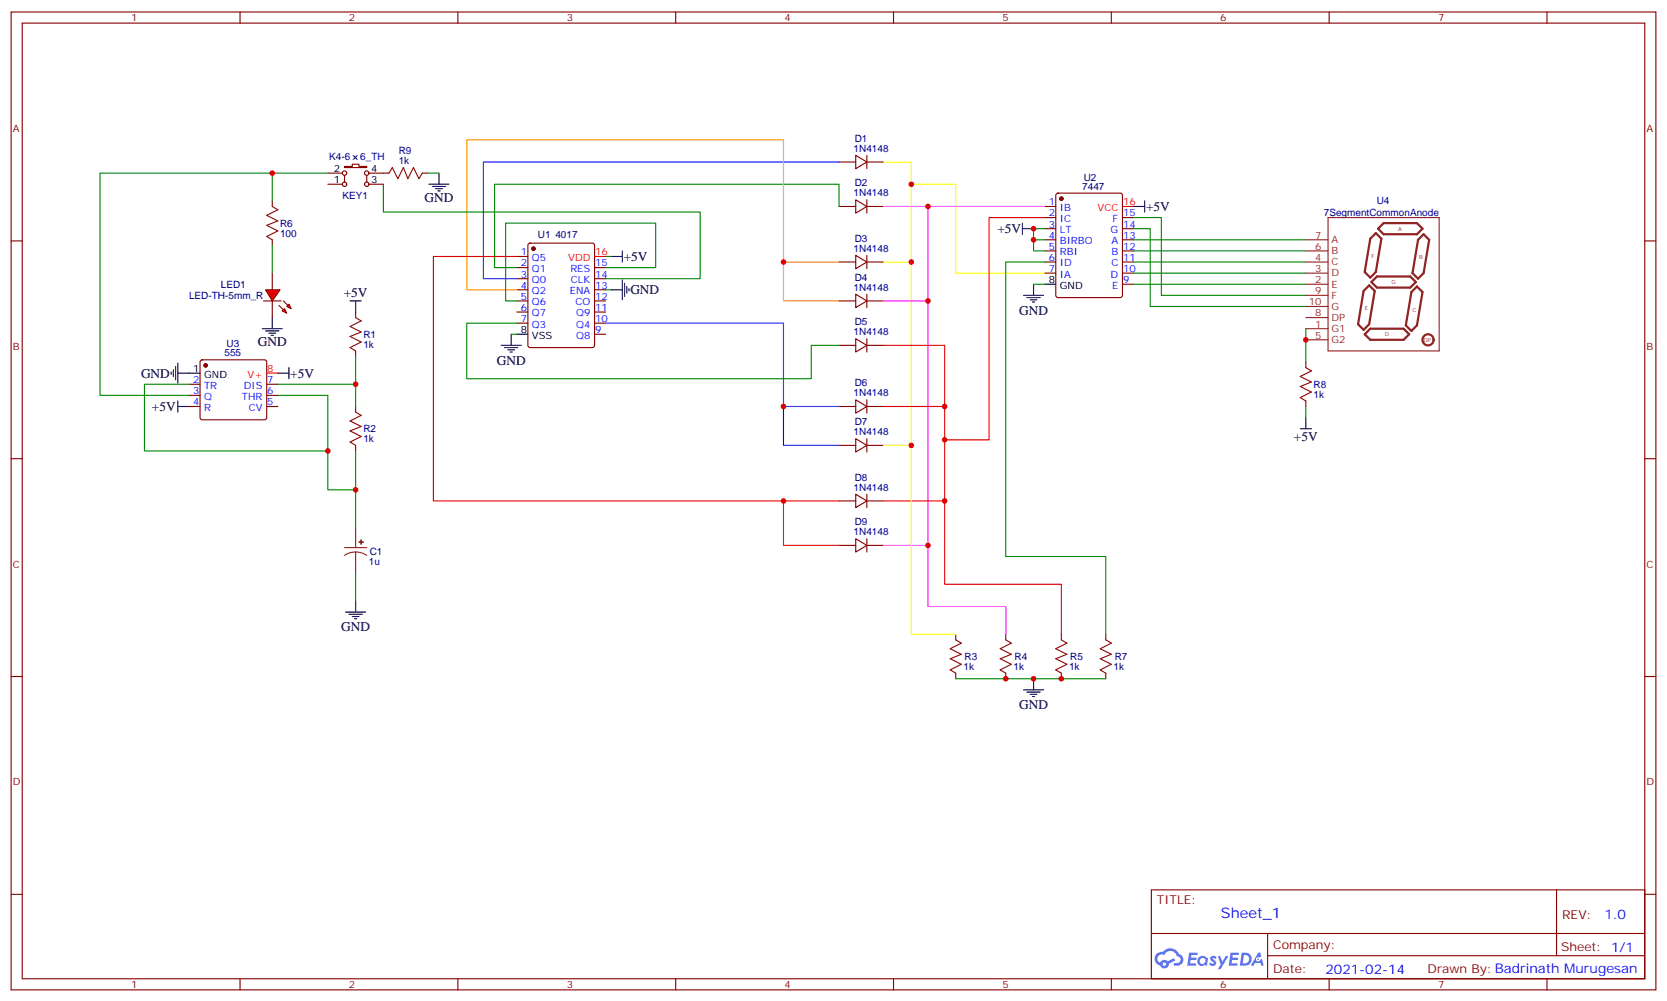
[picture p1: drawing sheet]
<svg xmlns="http://www.w3.org/2000/svg" width="529mm" height="318mm" viewBox="0 0 529 318" stroke-linecap="round" stroke-linejoin="round" font-family="sans-serif">
<g fill="none" stroke="#870000" stroke-width=".35">
<path d="M3.5 3.8h522.1v310.5h-522.1zM7.1 7.3h515v303.4h-515zM76.2 3.8v3.5M145.3 3.8v3.5M214.5 3.8v3.5M283.6 3.8v3.5M352.8 3.8v3.5M421.9 3.8v3.5M491.1 3.8v3.5M3.5 76.5h3.6M522.1 76.5h3.5M3.5 145.6h3.6"/>
<path d="M522.1 145.6h3.5M3.5 214.8h3.6M522.1 214.8h3.5M3.5 283.9h3.6M365.5 282.5h156.6v28.2h-156.6zM365.5 296.4h156.5M402.4 296.4v14.1M494.1 282.5v20.9M522.1 283.9h3.5M76.2 310.7v3.6M145.3 310.7v3.6M214.5 310.7v3.6"/>
<path d="M283.6 310.7v3.6M352.8 310.7v3.6M402.4 303.4h119.6M421.9 310.7v3.6M491.1 310.7v3.6"/>
</g>
<g fill="#5487ff">
<path d="M384.5 303.7a1.22 1.22 0 0 1 1.7 .2l-.4 .6a.47 .47 0 0 0-.3-.4 .47 .47 0 0 0-.6 .2l.2 .2a1.14 1.14 0 0 1 .8 1.8 1.14 1.14 0 0 1-1.9 0l-.2-.2 .4-.6 .8 .5a.29 .29 0 0 0 .3-.3 .29 .29 0 0 0-.3-.3 1.04 1.04 0 0 1-.5-1.7z"/>
<path d="M377.5 302.4h2.3l.4 .2-.2 .5-1.8 .1-.1 .8h1.5l.3 .4-.4 .4h-1.5l-.2 1.1h1.7l.2 .3-.2 .3-2.6 .1z"/>
<path d="M390.6 302.4l2.7 .2-.1 .5-1.9 .1-.1 .8h1.5l.4 .4-.4 .4h-1.6l-.2 1.1h1.8l.2 .3-.2 .3-2.7 .1z"/>
<path d="M399.4 302.4h.7l.3 1.3-.6 .3a.69 .69 0 0 0-1 .3 .69 .69 0 0 0 .4 .9 .69 .69 0 0 0 .9-.6l.5-.2 .5 2.2h-.7l-.3-.9h-1.7l-.5 .9h-.9z"/>
<path d="M386.6 303.5h.8l.6 1.8 1.1-1.8h.8l-2.5 4.2h-.8l.9-1.5z"/>
<path d="M394.2 302.4l-.6 4.2h1.3a2.11 2.11 0 0 0 2.5-2.1 2.11 2.11 0 0 0-2.6-2.1zM394.9 303.2a1.43 1.43 0 0 1 1.6 1.6 1.43 1.43 0 0 1-2 1.1z"/>
<path d="M380.5 304.1a1.54 1.54 0 0 0-.1 2.1 1.54 1.54 0 0 0 2.1 .1l.7 .3 .2-2.3-.5-.3a1.49 1.49 0 0 0-2.4 .1zM380.7 305.1a.95 .95 0 0 1 1.9 0 .95 .95 0 0 1-1.9 0z"/>
<path d="M367.2 302.8a2.18 2.18 0 0 0 1 3.7 1.44 1.44 0 0 0 1.7 .9 1.44 1.44 0 0 0 1.1-1.4l2.1-1-.5-.8-1.9 1a1.47 1.47 0 0 0-2.4 .4 1.39 1.39 0 0 1-.7-1.9 1.39 1.39 0 0 1 2-.5 2.12 2.12 0 0 1 2.2-1.3 2.12 2.12 0 0 1 1.8 1.7 1.14 1.14 0 0 1 1.1 1.4 1.14 1.14 0 0 1-1.6 .7 .43 .43 0 0 0-.5 .4 .43 .43 0 0 0 .4 .5 1.98 1.98 0 0 0 2.5-1.2 1.98 1.98 0 0 0-1.3-2.6 3.1 3.1 0 0 0-5.2-.6l-.9 .1zM369.1 306.1a.55 .55 0 0 1 1.1 0 .55 .55 0 0 1-1.1 0z"/>
<circle cx="399.4" cy="304.5" r=".26"/>
</g>
<g fill="#870000" stroke="#870000" stroke-width=".35">
<circle cx="336.9" cy="63.1" r=".53"/>
<circle cx="169.3" cy="79" r=".53"/>
<circle cx="65.3" cy="116" r=".53"/>
</g>
<g fill="none" stroke="#870000" stroke-width=".35">
<path d="M266.3 51.4h5.3M271.6 49.3l3.6 2.1-3.6 2.2zM275.2 49.3v4.3M275.2 51.4h5.3M86.4 63.8v1.7M86.4 76.1v1.8M167.8 77.4l.5-.2h19.7l.7 .4v32l-.4 .7h-20l-.7-.4v-32zM266.3 65.5h5.3M271.6 63.4l3.6 2.1-3.6 2.2zM275.2 65.5h5.3M275.2 63.4v4.3M331.6 65.5h3.5"/>
<path d="M331.6 69.1h3.5M331.6 72.6h3.5M331.6 76.1h3.5M331.6 79.7h3.5M335.4 61.5l.4-.2h19.8l.7 .4v32.1l-.5 .6-20 .1-.6-.5-.1-32zM356.3 69.1h3.5M356.3 72.6h3.5M356.3 76.1h3.5M356.3 79.7h3.5M112.9 99.1v1.7M164 95.5h3.6M164 81.4h3.6"/>
<path d="M164 84.9h3.6M164 88.5h3.6M164 92h3.6M164 99.1h3.6M188.7 95.5h3.6M188.7 84.9h3.6M188.7 88.5h3.6M188.7 92h3.6M188.7 99.1h3.6M266.3 83.2h5.3M266.3 95.5h5.3M271.6 93.4l3.6 2.1-3.6 2.1z"/>
<path d="M271.6 81.1l3.6 2.1-3.6 2.1zM275.2 83.2h5.3M275.2 81.1v4.2M275.2 93.4v4.2M275.2 95.5h5.3M331.6 83.2h3.5M331.6 86.7h3.5M356.3 83.2h3.5M356.3 86.7h3.5M356.3 90.2h3.5M63.7 114.4l.5-.2h19.8l.5 .2 .2 .5v17.7l-.3 .5-.4 .2h-19.8l-.5-.3-.2-.4v-17.7zM112.9 111.4v1.8"/>
<path d="M164 102.6h3.6M188.7 102.6h3.6M188.7 106.1h3.6M266.3 109.6h5.3M271.6 107.5l3.6 2.1-3.6 2.2zM275.2 107.5v4.3M275.2 109.6h5.3M60 129h3.5M60 122h3.5M60 125.5h3.5M84.7 129h3.5M84.7 122h3.5"/>
<path d="M84.7 125.5h3.5M112.9 129v1.8M266.3 129h5.3M271.6 139.3l3.6 2.1-3.6 2.1zM271.6 126.9l3.6 2.1-3.6 2.2zM275.2 126.9v4.3M275.2 139.3v4.2M275.2 129h5.3M112.9 141.4v1.8M266.3 159h5.3M266.3 141.4h5.3M271.6 156.9l3.6 2.1-3.6 2.1z"/>
<path d="M275.2 156.9v4.2M275.2 159h5.3M275.2 141.4h5.3M266.3 173.1h5.3M271.6 171l3.6 2.1-3.6 2.2zM275.2 173.1h5.3M275.2 171v4.3"/>
</g>
<g fill="none" stroke="#000" stroke-width=".35">
<path d="M197.6 79.7v3.5M111.1 95.5h3.6M112.9 95.5v3.6M194 92h3.6M194 81.4h3.6M197.6 88.8v6.4M198.3 89.9v4.2M199 90.9v2.2M199.7 91.7v.7M331.6 90.2h3.5M54.3 118.1v.7M55 117.4v2.1"/>
<path d="M55.7 116.3v4.3M56.4 118.5h7.1M56.4 115.3v6.3M88.2 118.5h3.5M91.7 116.7v3.5M159.1 109.6h6.4M160.2 110.3h4.2M161.2 111.1h2.1M161.9 111.8h.7M162.3 106.1v3.5M164 106.1h3.6M56.4 127.3v3.5"/>
<path d="M56.4 129h3.6M109.7 194.3h6.4M110.8 195h4.2M111.8 195.7h2.1M112.5 196.4h.7M112.9 190.8v3.5"/>
</g>
<path d="M356.3 65.5h3.5M188.7 81.4h3.6M84.7 118.5h3.5" fill="none" stroke="#f00" stroke-width=".35"/>
<path d="M192.3 81.4h1.7M192.3 92h1.7M112.9 113.2v15.8M162.3 106.1h1.7M60 122h-14.1v21.2h58.2v-17.7h-15.9M88.2 122h24.7M104.1 143.2v12.3h8.8M112.9 143.2v24.7M112.9 182v8.8" fill="none" stroke="#008700" stroke-width=".35"/>
<path d="M109.4 173.8h7M112.9 175.3l-1.9 .2-1.6 .8M112.9 175.3l1.8 .2 1.7 .8M112.9 167.9v5.9M112.9 175.3v6.7" fill="none" stroke="#8c2424" stroke-width=".35"/>
<g fill="#8c2424" stroke="#8c2424" stroke-width=".35">
<path d="M113.9 172.1h1.5z"/>
<path d="M114.6 171.4l.1 1.4z"/>
</g>
<path d="M86.4 65.5l1.8 1.1-3.5 1.8 3.5 1.7-3.5 1.4 3.5 1.8-3.5 1.8 1.7 1M112.9 100.8l1.8 1.1-3.6 1.7 3.6 1.8-3.6 1.4 3.6 1.8-3.6 1.7 1.8 1.1M112.9 130.8l1.8 1.1-3.6 1.7 3.6 1.8-3.6 1.4 3.6 1.8-3.6 1.7 1.8 1.1" fill="none" stroke="#a10000" stroke-width=".35"/>
<g fill="#f00" stroke="#870000" stroke-width=".35">
<path d="M84.3 92h4.6l-2.5 3.5z"/>
<path d="M83.6 95.5h5.7z"/>
</g>
<g fill="#870000" stroke="#870000" stroke-width=".35">
<path d="M90 95.5l1.4 1.4z"/>
<path d="M88.5 96.9l1.5 1.5z"/>
</g>
<g fill="#f00" stroke="#870000" stroke-width=".35">
<path d="M91 97.3l.7-.7 .7 1.4z"/>
<path d="M89.6 98.7l.7-.7 .7 1.4z"/>
</g>
<g fill="none" stroke="#870000" stroke-width=".35">
<path d="M104.1 58.5h4.6M104.1 55h4.6M109.4 52.8h2.4v-.7h2.1v.7h2.5v.4h-7zM109.4 55.7v2.1M116.4 55.7v2.1M117.1 58.5h4.6M117.1 55h6.4M134.1 55h1.7M86.4 86.7v5.3M86.4 95.5v5.3M414.5 114.9v1.8M414.5 127.3v1.7"/>
<path d="M303.4 201.4v1.7M303.4 213.7v1.8M319.3 201.4v1.7M319.3 213.7v1.8M336.9 201.4v1.7M336.9 213.7v1.8M351 201.4v1.7M351 213.7v1.8"/>
<circle cx="109.4" cy="58.5" r=".71"/>
<circle cx="109.4" cy="55" r=".71"/>
<circle cx="116.4" cy="55" r=".71"/>
<circle cx="116.4" cy="58.5" r=".71"/>
</g>
<g fill="none" stroke="#000" stroke-width=".35">
<path d="M136.2 58.5h6.3M137.2 59.2h4.3M138.3 59.9h2.1M139.3 55v3.5M139 60.6h.7M324.6 72.6h3.5M324.6 70.8v3.6M359.8 65.5h3.6M363.4 63.8v3.5M324.9 93.8h6.4M326 94.5h4.2M327 95.2h2.1"/>
<path d="M327.7 95.9h.7M328.1 90.2v3.6M83.3 104.4h6.3M84.3 105.1h4.2M85.4 105.8h2.1M86.1 106.5h.7M86.4 100.8v3.6M412.7 136.1h3.6M414.5 132.6v3.5M324.9 219h6.4M326 219.7h4.2M328.1 215.5v3.5"/>
<path d="M327 220.4h2.1M327.7 221.1h.7"/>
</g>
<g fill="none" stroke="#008700" stroke-width=".35">
<path d="M86.4 55v8.8M104.1 55h-72.4v70.5h28.3M121.7 58.5v8.8h100.5v21.2h-29.9M135.8 55h3.5M86.4 77.9v8.8M266.3 65.5v-7h-109.3v26.4h7M328.1 76.1v3.6h3.5M331.6 72.6h-3.5v3.5h3.5M359.8 69.1h8.9v24.7h45.8M359.8 72.6h5.3v24.7h49.4M359.8 76.1h54.7M359.8 79.7h54.7"/>
<path d="M192.3 84.9h15.8v-14.1h-47.6v24.7h3.5M328.1 90.2h3.5M331.6 83.2h-12.3v93.5h31.7v24.7M359.8 83.2h54.7M359.8 90.2h54.7M359.8 86.7h54.7M164 102.6h-15.8v17.6h109.3v-10.6h8.8M414.5 104.4v10.5M414.5 129v3.6M303.4 215.5h47.6"/>
</g>
<path d="M266.3 51.4h-112.8v37.1h10.5" fill="none" stroke="#00f" stroke-width=".35"/>
<path d="M248.7 83.2v12.3h17.6M266.3 83.2h-17.6v-38.8h-100.5v47.6h15.8" fill="none" stroke="#f90" stroke-width=".35"/>
<path d="M192.3 102.6h56.4v26.4h17.6" fill="none" stroke="#30f" stroke-width=".35"/>
<path d="M248.7 129v12.4h17.6" fill="none" stroke="#00c" stroke-width=".35"/>
<path d="M331.6 69.1h-17.6v70.5h-14.1M164 81.4h-26.4v77.6h128.7M280.5 109.6h19.4v19.4h-19.4M299.9 129v30h-19.4M299.9 159v26.5h37v15.9" fill="none" stroke="#f00" stroke-width=".35"/>
<path d="M248.7 159v14.1h17.6" fill="none" stroke="#f30" stroke-width=".35"/>
<path d="M123.5 55l1-1.8 1.8 3.5 1.8-3.5 1.4 3.5 1.7-3.5 1.8 3.5 1.1-1.7M414.5 116.7l1.8 1.1-3.6 1.7 3.6 1.8-3.6 1.4 3.6 1.8-3.6 1.7 1.8 1.1M303.4 203.1l1.8 1.1-3.6 1.8 3.6 1.7-3.6 1.4 3.6 1.8-3.6 1.8 1.8 1M319.3 203.1l1.7 1.1-3.5 1.8 3.5 1.7-3.5 1.4 3.5 1.8-3.5 1.8 1.8 1M336.9 203.1l1.8 1.1-3.6 1.8 3.6 1.7-3.6 1.4 3.6 1.8-3.6 1.8 1.8 1M351 203.1l1.8 1.1-3.6 1.8 3.6 1.7-3.6 1.4 3.6 1.8-3.6 1.8 1.8 1" fill="none" stroke="#a10000" stroke-width=".35"/>
<path d="M280.5 51.4h8.8v31.8h-8.8M289.3 58.5h14.1v28.2h28.2M289.3 83.2v58.2h-8.8M289.3 141.4v60h14.1" fill="none" stroke="#ff0" stroke-width=".35"/>
<path d="M280.5 65.5h14.1v30h-14.1M294.6 65.5h37M294.6 95.5v77.6h-14.1M294.6 173.1v19.4h24.7v8.9" fill="none" stroke="#f0f" stroke-width=".35"/>
<path d="M414.5 79.7h7.1M414.5 76.1h7.1M421.6 69.1h35.2v42.3h-35.2zM414.5 97.3h7.1M414.5 93.8h7.1M414.5 90.2h7.1M414.5 86.7h7.1M414.5 83.2h7.1M414.5 107.9h7.1M414.5 104.4h7.1M414.5 100.8h7.1" fill="none" stroke="#8c2424" stroke-width=".35"/>
<g fill="none" stroke="#8c2424" stroke-width=".71">
<path d="M435 75.8l1.7-1.8 1.8 1.8-1.8 10.6-1.7 1.7-1.8-1.7zM437.4 72.6l1.8-1.8h10.6l1.8 1.8-1.8 1.8h-10.6zM450.1 76.1l1.8-1.7 1.8 1.7-1.8 10.6-1.8 1.8-1.7-1.8zM432.9 92.4l1.7-1.8 1.8 1.8-1.8 10.5-1.7 1.8-1.8-1.8zM437.1 87.8h10.6l1.7 1.7-1.7 1.8h-10.6l-1.8-1.8zM448 92.7l1.8-1.8 1.8 1.8-1.8 10.6-1.8 1.8-1.7-1.8zM435 104.4h10.6l1.7 1.7-1.7 1.8h-10.6l-1.8-1.8z"/>
<circle cx="453.3" cy="107.9" r="1.76"/>
</g>
<g fill="#c00">
<circle cx="112.9" cy="155.5" r=".88"/>
<circle cx="104.1" cy="143.2" r=".88"/>
<circle cx="112.9" cy="122" r=".88"/>
<circle cx="248.7" cy="129" r=".88"/>
<circle cx="248.7" cy="159" r=".88"/>
<circle cx="289.3" cy="83.2" r=".88"/>
<circle cx="294.6" cy="95.5" r=".88"/>
<circle cx="299.9" cy="129" r=".88"/>
<circle cx="289.3" cy="58.5" r=".88"/>
<circle cx="299.9" cy="139.6" r=".88"/>
<circle cx="294.6" cy="65.5" r=".88"/>
<circle cx="289.3" cy="141.4" r=".88"/>
<circle cx="294.6" cy="173.1" r=".88"/>
<circle cx="299.9" cy="159" r=".88"/>
<circle cx="328.1" cy="72.6" r=".88"/>
<circle cx="328.1" cy="76.1" r=".88"/>
<circle cx="319.3" cy="215.5" r=".88"/>
<circle cx="336.9" cy="215.5" r=".88"/>
<circle cx="328.1" cy="215.5" r=".88"/>
<circle cx="414.5" cy="107.9" r=".88"/>
<circle cx="248.7" cy="83.2" r=".88"/>
<circle cx="86.4" cy="55" r=".88"/>
</g>
<text font-size="4.6" fill="#00f" x="387.6" y="291.5">Sheet_1</text>
<g font-size="4.2">
<text x="134.8" y="64.1">GND</text>
<text x="363.8" y="66.9">+5V</text>
<text x="316.6" y="74">+5V</text>
<text x="198" y="82.8">+5V</text>
<text x="109.1" y="94.3">+5V</text>
<text x="200.1" y="93.4">GND</text>
<text x="323.5" y="99.8">GND</text>
<text x="81.8" y="110">GND</text>
<text x="44.8" y="119.8">GND</text>
<text x="92.2" y="119.8">+5V</text>
<text x="157.7" y="115.7">GND</text>
<text x="48.2" y="130.5">+5V</text>
<text x="410.8" y="140.1">+5V</text>
<text x="108.3" y="200.4">GND</text>
<text x="323.5" y="225.1">GND</text>
</g>
<g font-size="4.2" fill="#00f">
<text x="509.3" y="291.8">1.0</text>
<text x="420.7" y="309.1">2021-02-14</text>
</g>
<g font-size="3.9" fill="#800">
<text x="367.2" y="287.1">TITLE:</text>
<text x="495.9" y="291.8">REV:</text>
<text x="404.1" y="301.3">Company:</text>
<text x="495.5" y="301.9">Sheet: 1/1</text>
<text x="404.1" y="309">Date:</text>
<text x="453.2" y="309.1">Drawn By:Badrinath Murugesan</text>
</g>
<g font-size="3.2" fill="#800">
<text x="41.6" y="6.8">1</text>
<text x="110.8" y="6.8">2</text>
<text x="179.9" y="6.8">3</text>
<text x="249.1" y="6.8">4</text>
<text x="318.2" y="6.8">5</text>
<text x="387.3" y="6.8">6</text>
<text x="456.5" y="6.8">7</text>
<text x="4.1" y="41.9">A</text>
<text x="522.6" y="41.9">A</text>
<text x="4.1" y="111.1">B</text>
<text x="522.6" y="111.1">B</text>
<text x="4.1" y="180.2">C</text>
<text x="522.6" y="180.2">C</text>
<text x="4.1" y="249.3">D</text>
<text x="522.6" y="249.3">D</text>
<text x="41.6" y="313.7">1</text>
<text x="110.8" y="313.7">2</text>
<text x="179.9" y="313.7">3</text>
<text x="249.1" y="313.7">4</text>
<text x="318.2" y="313.7">5</text>
<text x="387.3" y="313.7">6</text>
<text x="456.5" y="313.7">7</text>
</g>
<g font-size="3.2" fill="#000080">
<text x="271.3" y="45.1">D1</text>
<text x="104.5" y="50.8">K4-6</text>
<text x="114.4" y="50.8">6_TH</text>
<text x="126.6" y="52.1">1k</text>
<text x="126.6" y="48.9">R9</text>
<text x="271" y="48.3">1N4148</text>
<text x="271.3" y="59.2">D2</text>
<text x="344" y="57.3">U2</text>
<text x="108.7" y="63.2">KEY1</text>
<text x="271" y="62.4">1N4148</text>
<text x="343.5" y="60.3">7447</text>
<text x="437" y="64.9">U4</text>
<text x="88.9" y="72">R6</text>
<text x="420.2" y="68.5">7SegmentCommonAnode</text>
<text x="88.9" y="75.2">100</text>
<text x="170.8" y="75.5">U1</text>
<text x="176.3" y="75.5">4017</text>
<text x="271.3" y="76.8">D3</text>
<text x="271" y="80">1N4148</text>
<text x="271.3" y="89.2">D4</text>
<text x="60" y="94.9">LED-TH-5mm_R</text>
<text x="70.1" y="91.4">LED1</text>
<text x="271" y="92.4">1N4148</text>
<text x="115.4" y="107.2">R1</text>
<text x="271" y="106.5">1N4148</text>
<text x="271.3" y="103.3">D5</text>
<text x="71.3" y="113.2">555</text>
<text x="71.9" y="110">U3</text>
<text x="115.4" y="110.5">1k</text>
<text x="271" y="125.9">1N4148</text>
<text x="271.3" y="122.7">D6</text>
<text x="417" y="123.1">R8</text>
<text x="417" y="126.4">1k</text>
<text x="115.4" y="137.2">R2</text>
<text x="271.3" y="135">D7</text>
<text x="115.4" y="140.5">1k</text>
<text x="271" y="138.2">1N4148</text>
<text x="271" y="155.9">1N4148</text>
<text x="271.3" y="152.7">D8</text>
<text x="271.3" y="166.8">D9</text>
<text x="271" y="170">1N4148</text>
<text x="117.1" y="179.3">1u</text>
<text x="117.4" y="176">C1</text>
<text x="306.2" y="209.5">R3</text>
<text x="322.1" y="209.5">R4</text>
<text x="339.7" y="209.5">R5</text>
<text x="353.8" y="209.5">R7</text>
<text x="305.9" y="212.7">1k</text>
<text x="321.7" y="212.7">1k</text>
<text x="339.4" y="212.7">1k</text>
<text x="353.5" y="212.7">1k</text>
</g>
<g font-size="3.2">
<text x="105.9" y="58.1">1</text>
<text x="105.9" y="54.6">2</text>
<text x="117.8" y="58.1">3</text>
<text x="117.8" y="54.6">4</text>
<text x="332.9" y="89.9">8</text>
<text x="336.4" y="91.7">GND</text>
<text x="165.4" y="105.8">8</text>
<text x="168.9" y="107.5">VSS</text>
<text x="61.3" y="118.1">1</text>
<text x="64.8" y="119.9">GND</text>
</g>
<g font-size="3.2" fill="#00f">
<text x="332.9" y="65.2">1</text>
<text x="332.9" y="68.7">2</text>
<text x="336.4" y="67">IB</text>
<text x="336.4" y="70.5">IC</text>
<text x="353.2" y="70.5">F</text>
<text x="356.5" y="68.7">15</text>
<text x="332.9" y="72.2">3</text>
<text x="332.9" y="75.8">4</text>
<text x="336.4" y="74">LT</text>
<text x="336.4" y="77.5">BIRBO</text>
<text x="352.5" y="74">G</text>
<text x="352.8" y="77.5">A</text>
<text x="356.5" y="75.8">13</text>
<text x="356.5" y="72.2">14</text>
<text x="165.4" y="81.1">1</text>
<text x="168.9" y="82.8">Q5</text>
<text x="332.9" y="79.3">5</text>
<text x="332.9" y="82.8">6</text>
<text x="336.4" y="81.1">RBI</text>
<text x="352.8" y="81.1">B</text>
<text x="356.5" y="82.8">11</text>
<text x="356.5" y="79.3">12</text>
<text x="165.4" y="84.6">2</text>
<text x="165.4" y="88.1">3</text>
<text x="168.9" y="86.4">Q1</text>
<text x="168.9" y="89.9">Q0</text>
<text x="181" y="86.4">RES</text>
<text x="181.3" y="89.9">CLK</text>
<text x="188.9" y="88.1">14</text>
<text x="188.9" y="84.6">15</text>
<text x="332.9" y="86.4">7</text>
<text x="336.4" y="84.6">ID</text>
<text x="336.4" y="88.1">IA</text>
<text x="352.6" y="88.1">D</text>
<text x="352.8" y="84.6">C</text>
<text x="356.5" y="89.9">9</text>
<text x="356.5" y="86.4">10</text>
<text x="165.4" y="91.7">4</text>
<text x="165.4" y="95.2">5</text>
<text x="168.9" y="93.4">Q2</text>
<text x="180.9" y="93.4">ENA</text>
<text x="188.9" y="95.2">12</text>
<text x="188.9" y="91.7">13</text>
<text x="353" y="91.7">E</text>
<text x="165.4" y="98.7">6</text>
<text x="168.9" y="96.9">Q6</text>
<text x="168.9" y="100.5">Q7</text>
<text x="182.7" y="96.9">CO</text>
<text x="182.9" y="100.5">Q9</text>
<text x="188.9" y="98.7">11</text>
<text x="165.4" y="102.2">7</text>
<text x="168.9" y="104">Q3</text>
<text x="182.9" y="107.5">Q8</text>
<text x="182.9" y="104">Q4</text>
<text x="188.9" y="105.8">9</text>
<text x="188.9" y="102.2">10</text>
<text x="61.3" y="121.6">2</text>
<text x="61.3" y="125.2">3</text>
<text x="64.8" y="123.4">TR</text>
<text x="77.4" y="123.4">DIS</text>
<text x="84.8" y="125.2">6</text>
<text x="84.8" y="121.6">7</text>
<text x="61.3" y="128.7">4</text>
<text x="64.8" y="126.9">Q</text>
<text x="64.8" y="130.5">R</text>
<text x="76.8" y="126.9">THR</text>
<text x="79" y="130.5">CV</text>
<text x="84.8" y="128.7">5</text>
</g>
<g font-size="3.2" fill="#f00">
<text x="356.5" y="65.2">16</text>
<text x="348.4" y="67">VCC</text>
<text x="180.4" y="82.8">VDD</text>
<text x="188.9" y="81.1">16</text>
<text x="78.6" y="119.9">V+</text>
<text x="84.8" y="118.1">8</text>
</g>
<g font-size="3.2" fill="#8d2323">
<text x="417.4" y="75.8">7</text>
<text x="422.6" y="77.2">A</text>
<text x="417.4" y="82.8">4</text>
<text x="417.4" y="79.3">6</text>
<text x="422.6" y="80.7">B</text>
<text x="417.4" y="89.9">2</text>
<text x="417.4" y="86.4">3</text>
<text x="422.6" y="87.8">D</text>
<text x="422.6" y="84.2">C</text>
<text x="417.4" y="93.4">9</text>
<text x="422.6" y="94.8">F</text>
<text x="422.6" y="91.3">E</text>
<text x="415.4" y="96.9">10</text>
<text x="417.4" y="100.5">8</text>
<text x="422.6" y="101.9">DP</text>
<text x="422.6" y="98.4">G</text>
<text x="417.4" y="107.5">5</text>
<text x="417.4" y="104">1</text>
<text x="422.6" y="105.4">G1</text>
<text x="422.6" y="108.9">G2</text>
</g>
<g font-size="1.8" fill="#8d2323">
<text x="443.8" y="73.3">A</text>
<text x="435.3" y="81.8">F</text>
<text x="450.5" y="82.1">B</text>
<text x="441.7" y="90.2">G</text>
<text x="433.2" y="98.4">E</text>
<text x="448.4" y="99.1">C</text>
<text x="439.6" y="106.8">D</text>
<text x="451.9" y="108.6">DP</text>
</g>
</svg>
